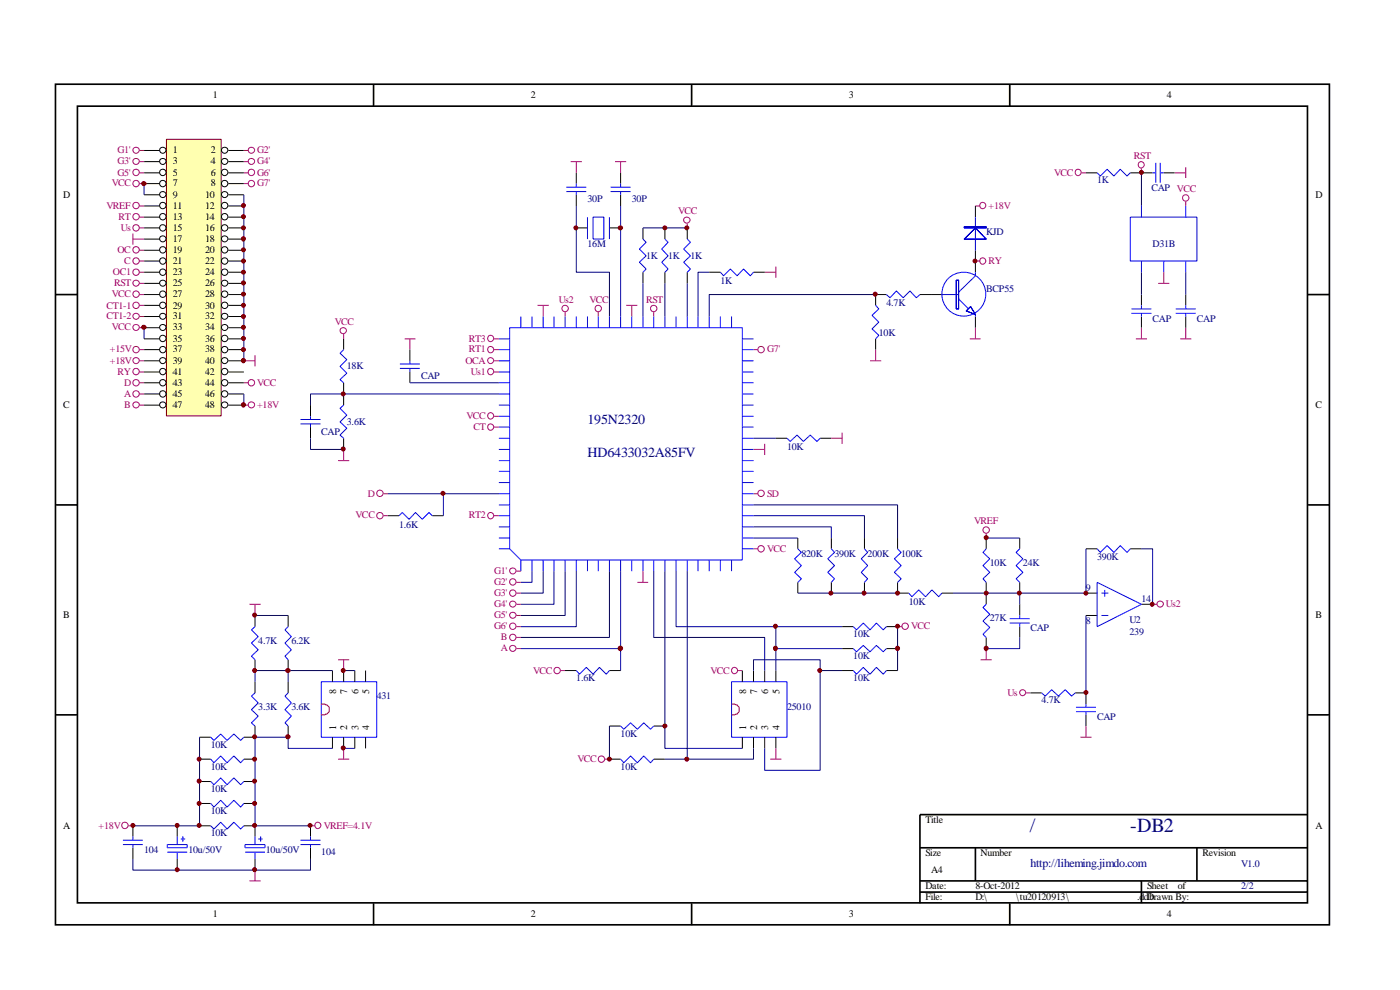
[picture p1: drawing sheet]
<svg xmlns="http://www.w3.org/2000/svg" width="297mm" height="210mm" viewBox="0 0 297 210" stroke-linecap="round" stroke-linejoin="round" font-family="sans-serif">
<g fill="none" stroke="#000" stroke-width=".35">
<path d="M11.8 17.9h270.2v178.3h-270.2zM79.2 17.9v4.6M146.7 17.9v4.6M214.2 17.9v4.6M16.4 22.5h261v169h-261zM11.8 62.5h4.6M277.5 62.5h4.6M11.8 107.1h4.6M277.5 107.1h4.6M11.8 151.6h4.6M277.5 151.6h4.6M195.2 179.8h82.3"/>
<path d="M206.9 179.8v7.1M253.9 179.8v7.1M277.5 172.8h-82.3v18.8M79.2 191.6v4.7M146.7 191.6v4.7M195.2 186.9h82.3M195.2 189.2h82.3M214.2 191.6v4.7M242.1 186.9v4.7"/>
</g>
<g fill="none" stroke="#00f" stroke-width=".21">
<path d="M120.1 39.7h4.3M122.3 38.9v.8M129.5 39.7h4.3M131.7 38.9v.8M232.7 36.7l.7 .6 1.5-1.4 1.4 1.4 1.4-1.4 1.4 1.4 .7-.6M244.5 36.7h.7M245.2 34.5v4.3M246.1 36.7h.8M246.1 34.5v4.3M120.1 40.6h4.3M122.3 40.6v.7M124.6 46.1v4.6"/>
<path d="M125.8 46.1h2.3v4.6h-2.3zM129.3 46.1v4.6M129.5 40.6h4.3M131.7 40.6v.7M136.4 50.7l.7 .7-1.5 1.4 1.5 1.5-1.5 1.3 1.5 1.5-.7 .6M141.1 50.7l.6 .7-1.3 1.4 1.3 1.5-1.3 1.3 1.3 1.5-.6 .6M145.8 50.7l.7 .7-1.5 1.4 1.5 1.5-1.5 1.3 1.5 1.5-.7 .6M152.8 57.7l.7 .8 1.4-1.4 1.5 1.4 1.3-1.4 1.5 1.4 .7-.8M206.9 57.7v.8l-3.5 3.5M206.9 46.1v7M239.8 46.1h14.1v9.3h-14.1zM242.1 43.7v2.4"/>
<path d="M242.1 55.4v2.3M246.9 55.4v2.3M251.5 43.7v2.4M251.5 55.4v2.3M72.9 74.2l-.8 .7 1.5 1.4-1.5 1.4 1.5 1.5-1.5 1.3 .8 .7M84.8 77.2h4.3M84.8 78.1h4.3M87 76.5v.7M87 78.1v.8M105.8 78.9h2.3M105.8 76.5h2.3M105.8 74.2h2.3"/>
<path d="M105.8 71.9h2.3M108.1 69.5h49.4v49.3h-47l-2.4-2.4zM110.5 67.1v2.4M112.9 67.1v2.4M115.2 67.1v2.4M117.5 67.1v2.4M119.9 67.1v2.4M122.3 67.1v2.4M124.6 67.1v2.4M126.9 67.1v2.4M129.3 67.1v2.4M131.7 67.1v2.4"/>
<path d="M134 67.1v2.4M136.4 67.1v2.4M138.7 67.1v2.4M141.1 67.1v2.4M143.4 67.1v2.4M145.8 67.1v2.4M148.1 67.1v2.4M150.5 67.1v2.4M152.8 67.1v2.4M155.2 67.1v2.4M157.5 78.9h2.4M157.5 76.5h2.4"/>
<path d="M157.5 74.2h2.4M157.5 71.9h2.4M185.8 64.8l.6 .7-1.4 1.4 1.4 1.4-1.4 1.5 1.4 1.3-.6 .8M188 62.5l.8 .7 1.4-1.5 1.4 1.5 1.4-1.5 1.4 1.5 .8-.7M199.8 62.5h3.6M203.4 63.4l2.1 2.1M206.9 66.7v.4M240 65.5h4.3M240 66.5h4.3M242.1 64.8v.7M242.1 66.5v.6M249.4 65.5h4.3"/>
<path d="M249.4 66.5h4.3M251.5 64.8v.7M251.5 66.5v.6M63.8 89h4.2M63.8 89.9h4.2M65.9 88.3v.7M65.9 89.9v.7M72.9 85.9l-.8 .7 1.5 1.5-1.5 1.4 1.5 1.3-1.5 1.5 .8 .7M105.8 100h2.3M105.8 97.7h2.3M105.8 95.3h2.3M105.8 93h2.3"/>
<path d="M105.8 90.6h2.3M105.8 88.3h2.3M105.8 85.9h2.3M105.8 83.6h2.3M105.8 81.2h2.3M157.5 100h2.4M157.5 97.7h2.4M157.5 95.3h2.4M157.5 93h2.4M157.5 90.6h2.4M157.5 88.3h2.4M157.5 85.9h2.4"/>
<path d="M157.5 83.6h2.4M157.5 81.2h2.4M167 93l.6 .6 1.5-1.3 1.3 1.3 1.5-1.3 1.4 1.3 .7-.6M84.7 109.4l.6-.7 1.5 1.5 1.3-1.5 1.5 1.5 1.4-1.5 .7 .7M105.8 116.4h2.3M105.8 114.1h2.3M105.8 111.8h2.3M105.8 109.4h2.3M105.8 107.1h2.3M105.8 104.7h2.3M105.8 102.4h2.3M110.5 118.8v2.4"/>
<path d="M112.9 118.8v2.4M115.2 118.8v2.4M117.5 118.8v2.4M119.9 118.8v2.4M122.3 118.8v2.4M124.6 118.8v2.4M126.9 118.8v2.4M129.3 118.8v2.4M131.7 118.8v2.4M134 118.8v2.4M136.4 118.8v2.4M138.7 118.8v2.4"/>
<path d="M141.1 118.8v2.4M143.4 118.8v2.4M145.8 118.8v2.4M148.1 118.8v2.4M150.5 118.8v2.4M152.8 118.8v2.4M155.2 118.8v2.4M157.5 116.4h2.4M157.5 114.1h2.4M157.5 111.8h2.4M157.5 109.4h2.4M157.5 107.1h2.4"/>
<path d="M157.5 104.7h2.4M157.5 102.4h2.4M169.2 116.4l.8 .8-1.4 1.3 1.4 1.5-1.4 1.4 1.4 1.4-.8 .7M176.4 116.4l.6 .8-1.4 1.3 1.4 1.5-1.4 1.4 1.4 1.4-.6 .7M183.4 116.4l.7 .8-1.4 1.3 1.4 1.5-1.4 1.4 1.4 1.4-.7 .7M190.4 116.4l.8 .8-1.5 1.3 1.5 1.5-1.5 1.4 1.5 1.4-.8 .7M209.2 116.4l-.7 .8 1.5 1.3-1.5 1.5 1.5 1.4-1.5 1.4 .7 .7M216.3 116.4l-.7 .8 1.4 1.3-1.4 1.5 1.4 1.4-1.4 1.4 .7 .7M232.7 116.4l.7 .8 1.5-1.5 1.4 1.5 1.4-1.5 1.4 1.5 .7-.8M54.1 132.9l-.8 .7 1.5 1.4-1.5 1.4 1.5 1.4-1.5 1.4 .8 .8M61.1 132.9l-.6 .7 1.3 1.4-1.3 1.4 1.3 1.4-1.3 1.4 .6 .8M181 132.9l.7 .7 1.4-1.4 1.5 1.4 1.3-1.4 1.5 1.4 .6-.7"/>
<path d="M181 137.6l.7 .7 1.4-1.4 1.5 1.4 1.3-1.4 1.5 1.4 .6-.7M192.8 125.8l.7 .8 1.4-1.5 1.4 1.5 1.4-1.5 1.4 1.5 .7-.8M209.2 128.2l-.7 .7 1.5 1.4-1.5 1.4 1.5 1.4-1.5 1.4 .7 .7M214.2 131.2h4.2M214.2 132.2h4.2M216.3 130.6v.6M216.3 132.2v.7M232.7 123.5l9.4 4.7-9.4 4.7zM233.7 130.6h1.4M233.7 125.8h1.4M234.4 125.1v1.5M44.7 156.4l.7 .7 1.4-1.4 1.4 1.4 1.4-1.4 1.5 1.4 .6-.7"/>
<path d="M54.1 147l-.8 .7 1.5 1.4-1.5 1.4 1.5 1.4-1.5 1.4 .8 .7M61.1 147l-.6 .7 1.3 1.4-1.3 1.4 1.3 1.4-1.3 1.4 .6 .7M68.2 144.6h11.7v11.8h-11.7zM122.3 142.2l.6 .8 1.5-1.4 1.4 1.4 1.4-1.4 1.4 1.4 .7-.8M131.7 154l.6 .7 1.5-1.4 1.4 1.4 1.4-1.4 1.4 1.4 .7-.7M155.2 144.6h11.8v11.8h-11.8zM181 142.2l.7 .8 1.4-1.4 1.5 1.4 1.3-1.4 1.5 1.4 .6-.8M221 147l.7 .7 1.4-1.4 1.4 1.4 1.5-1.4 1.3 1.4 .8-.7M228.3 150h4.2M228.3 151h4.2M230.4 149.4v.6M230.4 151v.6"/>
<path d="M26.1 178.2h4.2M26.1 179.2h4.2M28.2 177.5v.7M28.2 179.2v.6M35.5 179.2h4.2v.6h-4.2zM37.6 177.5v1.7M38.4 178h.9M38.8 177.5v1M44.7 161l.7 .8 1.4-1.4 1.4 1.4 1.4-1.4 1.5 1.4 .6-.8M44.7 165.8l.7 .7 1.4-1.5 1.4 1.5 1.4-1.5 1.5 1.5 .6-.7M44.7 170.4l.7 .8 1.4-1.4 1.4 1.4 1.4-1.4 1.5 1.4 .6-.8M44.7 175.2l.7 .7 1.4-1.5 1.4 1.5 1.4-1.5 1.5 1.5 .6-.7"/>
<path d="M52 179.2h4.2v.6h-4.2zM54.1 177.5v1.7M54.8 178h.9M55.3 177.5v1M63.8 178.2h4.2M63.8 179.2h4.2M65.9 177.5v.7M65.9 179.2v.6M131.7 161l.6 .8 1.5-1.4 1.4 1.4 1.4-1.4 1.4 1.4 .7-.8M35.5 180.8h4.2M37.6 180.8v1.4M52 180.8h4.2"/>
<path d="M54.1 180.8v1.4"/>
<circle cx="204.5" cy="62.4" r="4.7"/>
</g>
<g fill="none" stroke="#a1006a" stroke-width=".21">
<path d="M121.1 34.3h2.3M122.3 34.3v2.4M130.5 34.3h2.3M131.7 34.3v2.4M229.4 36.7h1M242.1 35.7v1M249.2 36.7h2.3M251.5 35.5v2.3M145.8 47.4v.9M162.2 57.7h2.4M164.6 56.6v2.3M206.9 43.7h1"/>
<path d="M206.9 55.4h1M246.9 57.7v2.4M251.5 42.8v.9M72.9 70.9v1M85.9 71.9h2.2M87 71.9v2.3M104.8 74.2h1M104.8 71.9h1M104.8 76.5h1M104.8 78.9h1M114 64.8h2.4M115.2 64.8v2.3"/>
<path d="M119.9 66.2v.9M126.9 66.2v.9M132.8 64.8h2.4M134 64.8v2.3M138.7 66.2v.9M159.9 74.2h.9M184.6 76.5h2.3M185.8 74.2v2.3M205.7 71.9h2.3M206.9 69.5v2.4M241 71.9h2.3M242.1 69.5v2.4"/>
<path d="M245.7 60.1h2.4M250.4 71.9h2.3M251.5 69.5v2.4M71.7 97.7h2.4M72.9 95.3v2.4M104.8 88.3h1M104.8 90.6h1M159.9 95.3h2.3M162.2 94.1v2.4M176.4 93h2.2M178.6 91.8v2.3M81.4 109.4h.9"/>
<path d="M81.4 104.7h.9M104.8 109.4h1M159.9 116.4h.9M159.9 104.7h.9M209.2 113.2v.9M52.9 128.2h2.4M54.1 128.2v2.4M71.7 140h2.4M72.9 140v2.2M109.6 123.5h.9M109.6 121.2h.9M109.6 125.8h.9"/>
<path d="M109.6 128.2h.9M109.6 130.6h.9M109.6 132.9h.9M109.6 135.2h.9M109.6 137.6h.9M135.2 123.5h2.3M136.4 121.2v2.3M190.4 132.9h.9M208 140h2.4M209.2 137.6v2.4M244.5 128.2h.9M72.9 158.7v2.3"/>
<path d="M119 142.2h.9M156.5 142.2h1M164.6 158.7v2.3M217.7 147h.9M229.2 156.4h2.4M230.4 154v2.4M27.3 175.2h.9M65.9 175.2h.9M71.7 161h2.4M128.4 161h.9M163.4 161h2.4M52.9 186.9h2.4"/>
<path d="M54.1 184.6v2.3"/>
<circle cx="228.7" cy="36.6" r=".66"/>
<circle cx="242.1" cy="34.9" r=".66"/>
<circle cx="145.7" cy="46.7" r=".66"/>
<circle cx="208.5" cy="43.6" r=".66"/>
<circle cx="208.5" cy="55.3" r=".66"/>
<circle cx="251.5" cy="42" r=".68"/>
<circle cx="72.8" cy="70.1" r=".66"/>
<circle cx="104.1" cy="78.8" r=".66"/>
<circle cx="104.1" cy="71.8" r=".66"/>
<circle cx="104.1" cy="74.1" r=".66"/>
<circle cx="104.1" cy="76.5" r=".64"/>
<circle cx="119.9" cy="65.4" r=".68"/>
<circle cx="126.9" cy="65.4" r=".68"/>
<circle cx="138.7" cy="65.4" r=".68"/>
<circle cx="161.5" cy="74.2" r=".68"/>
<circle cx="104.1" cy="88.2" r=".66"/>
<circle cx="104.1" cy="90.6" r=".66"/>
<circle cx="80.6" cy="104.6" r=".68"/>
<circle cx="80.6" cy="109.4" r=".68"/>
<circle cx="104.1" cy="109.4" r=".66"/>
<circle cx="161.5" cy="104.6" r=".68"/>
<circle cx="161.5" cy="116.4" r=".68"/>
<circle cx="209.2" cy="112.4" r=".68"/>
<circle cx="108.8" cy="123.4" r=".68"/>
<circle cx="108.8" cy="132.8" r=".68"/>
<circle cx="108.8" cy="135.2" r=".68"/>
<circle cx="108.8" cy="125.8" r=".68"/>
<circle cx="108.8" cy="137.5" r=".66"/>
<circle cx="108.8" cy="130.5" r=".66"/>
<circle cx="108.8" cy="128.1" r=".66"/>
<circle cx="108.8" cy="121.1" r=".66"/>
<circle cx="192" cy="132.8" r=".68"/>
<circle cx="246.1" cy="128.1" r=".66"/>
<circle cx="118.2" cy="142.2" r=".68"/>
<circle cx="155.8" cy="142.2" r=".66"/>
<circle cx="217" cy="146.9" r=".64"/>
<circle cx="26.5" cy="175.1" r=".68"/>
<circle cx="67.4" cy="175.1" r=".66"/>
<circle cx="127.6" cy="161" r=".68"/>
</g>
<g fill="none" stroke="#000" stroke-width=".21">
<path d="M122.3 36.7v2.2M131.7 36.7v2.2M230.4 36.7h2.3M239.8 36.7h4.7M246.9 36.7h2.3M122.3 48.3h2.3M122.3 41.3v2.4M129.3 48.3h2.4M131.7 41.3v2.4M136.4 48.3v2.4M136.4 57.7v2.4M141.1 48.3v2.4"/>
<path d="M141.1 57.7v2.4M145.8 48.3v2.4M145.8 57.7v2.4M150.5 57.7h2.3M159.9 57.7h2.3M206.9 43.7v2.4M206.9 53.1v4.6M72.9 71.9v2.3M87 74.2v2.3M87 78.9v2.3M185.8 71.9v2.3M188 62.5h-2.2v2.3"/>
<path d="M195.2 62.5h4.6M206.9 67.1v2.4M242.1 62.5v2.3M242.1 67.1v2.4M251.5 62.5v2.3M251.5 67.1v2.4M65.9 85.9v2.4M65.9 90.6v2.4M72.9 81.2v4.7M72.9 93v2.3M164.6 93h2.4M174 93h2.4"/>
<path d="M82.3 109.4h2.4M91.7 109.4h2.4M169.2 114.1v2.3M176.4 114.1v2.3M183.4 114.1v2.3M190.4 114.1v2.3M209.2 114.1v2.3M216.3 114.1v2.3M230.4 116.4h2.3M239.8 116.4h2.3M54.1 130.6v2.3M54.1 140v2.2"/>
<path d="M61.1 130.6v2.3M61.1 140v2.2M169.2 123.5v2.3M176.4 123.5v2.3M178.6 132.9h2.4M178.6 137.6h2.4M183.4 123.5v2.3M188 132.9h2.4M188 137.6h2.4M190.4 123.5v2.3h2.4M199.8 125.8h2.4M209.2 123.5v4.7"/>
<path d="M209.2 135.2v2.4M216.3 123.5v2.3M216.3 128.2v2.4M216.3 132.9v2.3M230.4 125.8h2.3M230.4 130.6h2.3M242.1 128.2h2.4M42.3 156.4h2.4M54.1 144.6v2.4M54.1 154v2.4h-2.4M61.1 144.6v2.4M61.1 154v2.4"/>
<path d="M70.5 142.2v2.4M70.5 156.4v2.3M72.9 142.2v2.4M72.9 156.4v2.3M75.3 142.2v2.4M75.3 156.4v2.3M77.6 142.2v2.4M77.6 156.4v2.3M119.9 142.2h2.4M129.3 142.2h2.4M129.3 154h2.4M138.7 154h2.4"/>
<path d="M157.5 142.2v2.4M157.5 156.4v2.3M159.9 142.2v2.4M159.9 156.4v2.3M162.2 142.2v2.4M162.2 156.4v2.3M164.6 142.2v2.4M164.6 156.4v2.3M178.6 142.2h2.4M188 142.2h2.4M218.6 147h2.4M228.1 147h2.3v2.4"/>
<path d="M230.4 151.6v2.4M28.2 175.2v2.3M28.2 179.8v2.4M37.6 175.2v2.3M42.3 161h2.4M42.3 165.8h2.4M42.3 170.4h2.4M42.3 175.2h2.4M51.7 161h2.4M51.7 175.2h2.4v2.3M51.7 165.8h2.4M51.7 170.4h2.4"/>
<path d="M65.9 175.2v2.3M65.9 179.8v2.4M129.3 161h2.4M138.7 161h2.4M37.6 182.2v2.4M54.1 182.2v2.4"/>
</g>
<g fill="none" stroke="#000080" stroke-width=".21">
<path d="M242.1 36.7v7M122.3 43.7v14h7v9.4M131.7 43.7v23.4M136.4 48.3h9.4M150.5 57.7h-2.4v9.4M242.1 57.7v4.8M251.5 57.7v4.8M136.4 60.1v7M141.1 60.1v7M145.8 60.1v7M185.8 62.5h-35.3v4.6M65.9 93v2.3h7"/>
<path d="M87 81.2h18.8M105.8 83.6h-39.9v2.3M159.9 93h4.7M82.3 104.7h23.5M94.1 104.7v4.7M159.9 111.8h16.5v2.3M159.9 109.4h23.5v4.7M159.9 107.1h30.5v7M159.9 114.1h9.3M209.2 114.1h7.1M230.4 116.4v9.4h-14.1M242.1 116.4h2.4v11.8"/>
<path d="M54.1 130.6h7M112.9 121.2v2.3h-2.4M115.2 121.2v4.6h-4.7M117.5 121.2v7h-7M119.9 121.2v9.4h-9.4M122.3 121.2v11.7h-11.8M129.3 121.2v14h-18.8M131.7 121.2v16.4h-21.2M131.7 137.6v4.6M138.7 121.2v14h23.5v7M141.1 121.2v37.5h16.4M143.4 121.2v11.7h21.2v9.3"/>
<path d="M145.8 121.2v39.8h14.1v-2.3M164.6 132.9h14M164.6 137.6h14M169.2 125.8h21.2M190.4 132.9v9.3M202.2 125.8h14.1v2.4M216.3 135.2v2.4h-7.1M230.4 130.6v16.4M42.3 156.4v18.8h-14.1M61.1 142.2v2.4M70.5 158.7h-9.4v-2.3h-7v18.8h11.8M70.5 142.2h-16.4v2.4"/>
<path d="M72.9 142.2h2.4M72.9 158.7h2.4M129.3 154v7M159.9 142.2v-2.2h14.1v23.4h-11.8v-4.7M174 142.2h4.6M141.1 161h4.7M28.2 182.2v2.4h37.7v-2.4"/>
</g>
<circle cx="131.6" cy="137.5" r=".48" fill="#800000" stroke="#800000" stroke-width=".21"/>
<path d="M68.2 149.4h.5a1.24 1.24 0 0 1 1.1 1.6l-.5 .5-.4 .1h-.7M155.2 149.4h.2a1.17 1.17 0 0 1 1.4 1.1 1.17 1.17 0 0 1-1.4 1.1h-.2" fill="none" stroke="#f00" stroke-width=".21"/>
<g fill="#800000" stroke="#800000" stroke-width=".21">
<circle cx="141.1" cy="154" r=".42"/>
<circle cx="190.4" cy="137.5" r=".45"/>
<circle cx="145.7" cy="161" r=".42"/>
<circle cx="164.5" cy="132.8" r=".42"/>
<circle cx="164.5" cy="137.5" r=".45"/>
<circle cx="173.9" cy="142.2" r=".42"/>
<circle cx="129.3" cy="161" r=".42"/>
<circle cx="190.4" cy="132.8" r=".42"/>
<circle cx="176.3" cy="125.8" r=".42"/>
<circle cx="183.3" cy="125.8" r=".42"/>
<circle cx="190.4" cy="125.8" r=".42"/>
<circle cx="206.8" cy="55.4" r=".42"/>
<circle cx="185.7" cy="62.4" r=".42"/>
<circle cx="131.6" cy="48.3" r=".45"/>
<circle cx="122.2" cy="48.3" r=".42"/>
<circle cx="145.7" cy="48.3" r=".42"/>
<circle cx="141.1" cy="48.3" r=".42"/>
<circle cx="94" cy="104.6" r=".42"/>
<circle cx="72.8" cy="83.6" r=".42"/>
<circle cx="72.8" cy="95.2" r=".42"/>
<circle cx="54" cy="142.2" r=".42"/>
<circle cx="54" cy="156.3" r=".42"/>
<circle cx="54" cy="175.1" r=".42"/>
<circle cx="54" cy="161" r=".42"/>
<circle cx="54" cy="165.7" r=".42"/>
<circle cx="54" cy="170.4" r=".42"/>
<circle cx="61.1" cy="156.3" r=".45"/>
<circle cx="61.1" cy="142.2" r=".45"/>
<circle cx="54" cy="130.5" r=".42"/>
<circle cx="42.2" cy="175.1" r=".42"/>
<circle cx="28.2" cy="175.1" r=".42"/>
<circle cx="42.2" cy="161" r=".42"/>
<circle cx="42.2" cy="165.7" r=".42"/>
<circle cx="42.2" cy="170.4" r=".42"/>
<circle cx="37.6" cy="175.1" r=".42"/>
<circle cx="37.6" cy="184.5" r=".42"/>
<circle cx="54" cy="184.5" r=".42"/>
<circle cx="72.8" cy="142.2" r=".42"/>
<circle cx="72.8" cy="158.7" r=".42"/>
<circle cx="242.1" cy="36.6" r=".42"/>
<circle cx="209.2" cy="114" r=".42"/>
<circle cx="209.2" cy="137.5" r=".45"/>
<circle cx="216.2" cy="125.8" r=".42"/>
<circle cx="230.4" cy="125.8" r=".42"/>
<circle cx="244.4" cy="128.2" r=".42"/>
<circle cx="230.4" cy="146.9" r=".42"/>
<circle cx="209.2" cy="125.8" r=".42"/>
</g>
<g fill="#00f" stroke="#00f" stroke-width=".21">
<path d="M202.9 59.4v6.1h.5v-6.1zM202.9 59.4v6.1h.5v-6.1z" fill-rule="evenodd"/>
<path d="M205 66l1.9 .7-1-1.7zM205 66l1.9 .7-1-1.7z" fill-rule="evenodd"/>
<path d="M204.6 48.1v.2h4.6v-.2zM204.6 48.1v.2h4.6v-.2z" fill-rule="evenodd"/>
<path d="M206.9 48.3l2.3 2.4h-4.6zM206.9 48.3l2.3 2.4h-4.6z" fill-rule="evenodd"/>
</g>
<path d="M35.4 29.6h11.4v58.5h-11.4z" fill="#ffffb0"/>
<path d="M35.3 29.5h11.6v58.7h-11.6z" fill="none" stroke="#800000" stroke-width=".21"/>
<g fill="none" stroke="#000" stroke-width=".21">
<path d="M30.6 31.9h3.3M30.6 34.3h3.3M30.6 36.7h3.3M30.6 38.9h3.3M48.4 31.9h3.3M48.4 34.3h3.3M48.4 36.7h3.3M48.4 38.9h3.3M30.6 41.3h3.3M30.6 43.7h3.3M30.6 46.1h3.3M30.6 48.3h3.3"/>
<path d="M30.6 50.7h3.3M30.6 53.1h3.3M30.6 55.4h3.3M30.6 57.7h3.3M48.4 41.3h3.3M48.4 43.7h3.3M48.4 46.1h3.3M48.4 48.3h3.3M48.4 50.7h3.3M48.4 53.1h3.3M48.4 55.4h3.3M48.4 57.7h3.3"/>
<path d="M30.6 60.1h3.3M30.6 62.5h3.3M30.6 64.8h3.3M30.6 67.1h3.3M30.6 69.5h3.3M30.6 71.9h3.3M30.6 74.2h3.3M30.6 76.5h3.3M30.6 78.9h3.3M48.4 60.1h3.3M48.4 62.5h3.3M48.4 64.8h3.3"/>
<path d="M48.4 67.1h3.3M48.4 69.5h3.3M48.4 71.9h3.3M48.4 74.2h3.3M48.4 76.5h3.3M48.4 78.9h3.3M30.6 81.2h3.3M30.6 83.6h3.3M30.6 85.9h3.3M48.4 81.2h3.3M48.4 83.6h3.3M48.4 85.9h3.3"/>
<circle cx="34.5" cy="38.9" r=".68"/>
<circle cx="34.5" cy="36.6" r=".68"/>
<circle cx="34.6" cy="31.9" r=".66"/>
<circle cx="34.6" cy="34.2" r=".66"/>
<circle cx="47.7" cy="38.9" r=".68"/>
<circle cx="47.7" cy="36.6" r=".68"/>
<circle cx="47.7" cy="31.9" r=".66"/>
<circle cx="47.7" cy="34.2" r=".66"/>
<circle cx="34.5" cy="48.3" r=".68"/>
<circle cx="34.5" cy="43.6" r=".68"/>
<circle cx="34.5" cy="46" r=".68"/>
<circle cx="34.5" cy="57.7" r=".68"/>
<circle cx="34.5" cy="53" r=".68"/>
<circle cx="34.5" cy="55.4" r=".68"/>
<circle cx="34.6" cy="41.3" r=".66"/>
<circle cx="34.6" cy="50.7" r=".66"/>
<circle cx="47.7" cy="46" r=".68"/>
<circle cx="47.7" cy="43.6" r=".68"/>
<circle cx="47.7" cy="48.3" r=".68"/>
<circle cx="47.7" cy="55.4" r=".68"/>
<circle cx="47.7" cy="57.7" r=".68"/>
<circle cx="47.7" cy="53" r=".68"/>
<circle cx="47.7" cy="41.3" r=".66"/>
<circle cx="47.7" cy="50.7" r=".66"/>
<circle cx="34.5" cy="78.8" r=".68"/>
<circle cx="34.5" cy="62.4" r=".68"/>
<circle cx="34.5" cy="64.8" r=".68"/>
<circle cx="34.5" cy="71.8" r=".68"/>
<circle cx="34.5" cy="74.2" r=".68"/>
<circle cx="34.6" cy="69.5" r=".66"/>
<circle cx="34.6" cy="67.1" r=".66"/>
<circle cx="34.6" cy="60.1" r=".66"/>
<circle cx="34.6" cy="76.5" r=".66"/>
<circle cx="47.7" cy="78.8" r=".68"/>
<circle cx="47.7" cy="62.4" r=".68"/>
<circle cx="47.7" cy="64.8" r=".68"/>
<circle cx="47.7" cy="71.8" r=".68"/>
<circle cx="47.7" cy="74.2" r=".68"/>
<circle cx="47.7" cy="69.5" r=".66"/>
<circle cx="47.7" cy="67.1" r=".66"/>
<circle cx="47.7" cy="60.1" r=".66"/>
<circle cx="47.7" cy="76.5" r=".66"/>
<circle cx="34.5" cy="81.2" r=".68"/>
<circle cx="34.5" cy="83.6" r=".68"/>
<circle cx="34.6" cy="85.9" r=".66"/>
<circle cx="47.7" cy="83.6" r=".68"/>
<circle cx="47.7" cy="81.2" r=".68"/>
<circle cx="47.7" cy="85.9" r=".66"/>
</g>
<g fill="none" stroke="#a1006a" stroke-width=".21">
<path d="M29.6 31.9h1M29.6 34.3h1M29.6 36.7h1M29.6 38.9h1M51.7 31.9h1M51.7 34.3h1M51.7 36.7h1M51.7 38.9h1M28.2 49.5v2.4M28.2 50.7h2.4M29.6 43.7h1M29.6 46.1h1"/>
<path d="M29.6 48.3h1M29.6 53.1h1M29.6 57.7h1M29.6 55.4h1M29.6 60.1h1M29.6 62.5h1M29.6 64.8h1M29.6 67.1h1M29.6 69.5h1M29.6 74.2h1M29.6 76.5h1M29.6 78.9h1"/>
<path d="M51.7 76.5h2.4M54.1 75.4v2.3M29.6 85.9h1M29.6 83.6h1M29.6 81.2h1M51.7 85.9h1M51.7 81.2h1"/>
<circle cx="28.9" cy="38.9" r=".68"/>
<circle cx="28.9" cy="36.6" r=".68"/>
<circle cx="28.9" cy="31.9" r=".66"/>
<circle cx="28.9" cy="34.2" r=".66"/>
<circle cx="53.3" cy="38.9" r=".68"/>
<circle cx="53.3" cy="36.6" r=".68"/>
<circle cx="53.4" cy="31.9" r=".66"/>
<circle cx="53.4" cy="34.2" r=".66"/>
<circle cx="28.9" cy="43.6" r=".68"/>
<circle cx="28.9" cy="48.3" r=".68"/>
<circle cx="28.9" cy="46" r=".68"/>
<circle cx="28.9" cy="53" r=".68"/>
<circle cx="28.9" cy="55.4" r=".68"/>
<circle cx="28.9" cy="57.7" r=".68"/>
<circle cx="28.9" cy="78.8" r=".68"/>
<circle cx="28.9" cy="62.4" r=".68"/>
<circle cx="28.9" cy="64.8" r=".68"/>
<circle cx="28.9" cy="74.2" r=".68"/>
<circle cx="28.9" cy="69.5" r=".66"/>
<circle cx="28.9" cy="67.1" r=".66"/>
<circle cx="28.9" cy="60.1" r=".66"/>
<circle cx="28.9" cy="76.5" r=".66"/>
<circle cx="28.9" cy="81.2" r=".68"/>
<circle cx="28.9" cy="83.6" r=".68"/>
<circle cx="28.9" cy="85.9" r=".66"/>
<circle cx="53.3" cy="81.2" r=".68"/>
<circle cx="53.4" cy="85.9" r=".66"/>
</g>
<path d="M30.6 38.9v2.4M51.7 41.3v35.2M30.6 69.5v2.4M51.7 83.6v2.3" fill="none" stroke="#000080" stroke-width=".21"/>
<circle cx="30.5" cy="38.9" r=".45" fill="#800000" stroke="#800000" stroke-width=".21"/>
<g fill="#800000" stroke="#800000" stroke-width=".21">
<circle cx="51.6" cy="43.6" r=".42"/>
<circle cx="51.6" cy="46" r=".42"/>
<circle cx="51.6" cy="48.3" r=".42"/>
<circle cx="51.6" cy="50.7" r=".45"/>
<circle cx="51.6" cy="53" r=".42"/>
<circle cx="51.6" cy="55.4" r=".42"/>
<circle cx="51.6" cy="57.7" r=".42"/>
<circle cx="51.6" cy="60" r=".42"/>
<circle cx="51.6" cy="62.4" r=".42"/>
<circle cx="51.6" cy="64.8" r=".42"/>
<circle cx="51.6" cy="67.1" r=".42"/>
<circle cx="30.5" cy="69.4" r=".45"/>
<circle cx="51.6" cy="69.4" r=".42"/>
<circle cx="51.6" cy="71.8" r=".42"/>
<circle cx="51.6" cy="74.2" r=".42"/>
<circle cx="51.6" cy="76.5" r=".45"/>
<circle cx="51.6" cy="85.9" r=".45"/>
<circle cx="65.8" cy="175.1" r=".42"/>
</g>
<g font-size="4.2" fill="#000080">
<text x="218.4" y="176.4">/</text>
<text x="239.8" y="176.4">-DB2</text>
</g>
<g font-size="3" fill="#000080">
<text x="124.6" y="90">195N2320</text>
<text x="124.6" y="97">HD6433032A85FV</text>
</g>
<text font-size="2.5" fill="#000080" x="218.6" y="183.9">http://liheming.jimdo.com</text>
<g font-size="2.1">
<text x="45.1" y="20.8">1</text>
<text x="112.6" y="20.8">2</text>
<text x="180.1" y="20.8">3</text>
<text x="247.6" y="20.8">4</text>
<text x="36.7" y="32.5">1</text>
<text x="36.7" y="34.9">3</text>
<text x="44.7" y="32.5">2</text>
<text x="44.7" y="34.9">4</text>
<text x="13.4" y="41.9">D</text>
<text x="36.7" y="37.3">5</text>
<text x="36.7" y="39.5">7</text>
<text x="36.7" y="41.9">9</text>
<text x="43.5" y="41.9">10</text>
<text x="44.7" y="37.3">6</text>
<text x="44.7" y="39.5">8</text>
<text x="279.1" y="41.9">D</text>
<text x="36.7" y="44.3">11</text>
<text x="36.7" y="46.7">13</text>
<text x="43.5" y="44.3">12</text>
<text x="43.5" y="46.7">14</text>
<text x="36.7" y="48.9">15</text>
<text x="36.7" y="51.3">17</text>
<text x="36.7" y="53.7">19</text>
<text x="43.5" y="48.9">16</text>
<text x="43.5" y="51.3">18</text>
<text x="43.5" y="53.7">20</text>
<text x="36.7" y="56">21</text>
<text x="36.7" y="58.3">23</text>
<text x="43.5" y="56">22</text>
<text x="43.5" y="58.3">24</text>
<text x="36.7" y="60.7">25</text>
<text x="36.7" y="63.1">27</text>
<text x="36.7" y="65.4">29</text>
<text x="43.5" y="60.7">26</text>
<text x="43.5" y="63.1">28</text>
<text x="43.5" y="65.4">30</text>
<text x="36.7" y="67.7">31</text>
<text x="36.7" y="70.1">33</text>
<text x="43.5" y="67.7">32</text>
<text x="43.5" y="70.1">34</text>
<text x="36.7" y="72.5">35</text>
<text x="36.7" y="74.8">37</text>
<text x="36.7" y="77.1">39</text>
<text x="43.5" y="72.5">36</text>
<text x="43.5" y="74.8">38</text>
<text x="43.5" y="77.1">40</text>
<text x="36.7" y="79.5">41</text>
<text x="36.7" y="81.9">43</text>
<text x="43.5" y="79.5">42</text>
<text x="43.5" y="81.9">44</text>
<text x="13.4" y="86.5">C</text>
<text x="36.7" y="84.2">45</text>
<text x="36.7" y="86.5">47</text>
<text x="43.5" y="84.2">46</text>
<text x="43.5" y="86.5">48</text>
<text x="279.1" y="86.5">C</text>
<text x="13.4" y="131.1">B</text>
<text x="279.1" y="131.1">B</text>
<text x="71.3" y="147.2" transform="rotate(-90 71.3 147.2)">8</text>
<text x="73.7" y="147.2" transform="rotate(-90 73.7 147.2)">7</text>
<text x="76" y="147.2" transform="rotate(-90 76 147.2)">6</text>
<text x="78.3" y="147.2" transform="rotate(-90 78.3 147.2)">5</text>
<text x="158.3" y="147.2" transform="rotate(-90 158.3 147.2)">8</text>
<text x="160.6" y="147.2" transform="rotate(-90 160.6 147.2)">7</text>
<text x="163" y="147.2" transform="rotate(-90 163 147.2)">6</text>
<text x="165.4" y="147.2" transform="rotate(-90 165.4 147.2)">5</text>
<text x="71.3" y="154.9" transform="rotate(-90 71.3 154.9)">1</text>
<text x="73.7" y="154.9" transform="rotate(-90 73.7 154.9)">2</text>
<text x="76" y="154.9" transform="rotate(-90 76 154.9)">3</text>
<text x="78.3" y="154.9" transform="rotate(-90 78.3 154.9)">4</text>
<text x="158.3" y="154.9" transform="rotate(-90 158.3 154.9)">1</text>
<text x="160.6" y="154.9" transform="rotate(-90 160.6 154.9)">2</text>
<text x="163" y="154.9" transform="rotate(-90 163 154.9)">3</text>
<text x="165.4" y="154.9" transform="rotate(-90 165.4 154.9)">4</text>
<text x="13.4" y="175.8">A</text>
<text x="196.3" y="174.6">Title</text>
<text x="279.1" y="175.8">A</text>
<text x="196.3" y="181.6">Size</text>
<text x="197.5" y="185.2">A4</text>
<text x="208" y="181.6">Number</text>
<text x="255.1" y="181.6">Revision</text>
<text x="196.3" y="188.6">Date:</text>
<text x="196.3" y="191">File:</text>
<text x="206.9" y="188.6">8-Oct-2012</text>
<text x="206.9" y="191">D:\</text>
<text x="215.6" y="191">\tu20120913\</text>
<text x="241.2" y="191">.ddDrawn By:</text>
<text x="243.3" y="188.6">Sheet</text>
<text x="243.8" y="191">b</text>
<text x="249.9" y="188.6">of</text>
<text x="45.1" y="194.6">1</text>
<text x="112.6" y="194.6">2</text>
<text x="180.1" y="194.6">3</text>
<text x="247.6" y="194.6">4</text>
</g>
<g font-size="2.1" fill="#a1006a">
<text x="24.9" y="32.5">G1'</text>
<text x="24.9" y="34.9">G3'</text>
<text x="54.5" y="32.5">G2'</text>
<text x="54.5" y="34.9">G4'</text>
<text x="240.5" y="33.7">RST</text>
<text x="23.7" y="39.5">VCC</text>
<text x="24.9" y="37.3">G5'</text>
<text x="54.5" y="37.3">G6'</text>
<text x="54.5" y="39.5">G7'</text>
<text x="223.6" y="37.3">VCC</text>
<text x="22.6" y="44.3">VREF</text>
<text x="25.1" y="46.7">RT</text>
<text x="143.8" y="45.5">VCC</text>
<text x="209.7" y="44.3">+18V</text>
<text x="24.9" y="53.7">OC</text>
<text x="25.7" y="48.9">Us</text>
<text x="24" y="58.3">OC1</text>
<text x="26.3" y="56">C</text>
<text x="209.7" y="56">RY</text>
<text x="22.6" y="65.4">CT1-1</text>
<text x="23.7" y="63.1">VCC</text>
<text x="24.2" y="60.7">RST</text>
<text x="118.5" y="64.3">Us2</text>
<text x="125.1" y="64.3">VCC</text>
<text x="137.1" y="64.3">RST</text>
<text x="22.6" y="67.7">CT1-2</text>
<text x="23.7" y="70.1">VCC</text>
<text x="71" y="68.9">VCC</text>
<text x="23.3" y="74.8">+15V</text>
<text x="23.3" y="77.1">+18V</text>
<text x="98.7" y="77.1">OCA</text>
<text x="99.5" y="72.5">RT3</text>
<text x="99.5" y="74.8">RT1</text>
<text x="162.7" y="74.8">G7'</text>
<text x="24.9" y="79.5">RY</text>
<text x="26.3" y="81.9">D</text>
<text x="54.5" y="81.9">VCC</text>
<text x="99.9" y="79.5">Us1</text>
<text x="26.3" y="84.2">A</text>
<text x="26.3" y="86.5">B</text>
<text x="54.5" y="86.5">+18V</text>
<text x="99" y="88.9">VCC</text>
<text x="100.4" y="91.3">CT</text>
<text x="78.1" y="105.3">D</text>
<text x="162.7" y="105.3">SD</text>
<text x="75.4" y="110">VCC</text>
<text x="99.5" y="110">RT2</text>
<text x="206.7" y="111.2">VREF</text>
<text x="162.7" y="117.1">VCC</text>
<text x="104.8" y="121.8">G1'</text>
<text x="104.8" y="124.1">G2'</text>
<text x="104.8" y="126.5">G3'</text>
<text x="104.8" y="128.8">G4'</text>
<text x="104.8" y="131.1">G5'</text>
<text x="247.3" y="128.8">Us2</text>
<text x="104.8" y="133.5">G6'</text>
<text x="106.3" y="135.8">B</text>
<text x="193.3" y="133.5">VCC</text>
<text x="106.3" y="138.2">A</text>
<text x="113.1" y="142.9">VCC</text>
<text x="150.7" y="142.9">VCC</text>
<text x="213.7" y="147.6">Us</text>
<text x="122.5" y="161.6">VCC</text>
<text x="20.9" y="175.8">+18V</text>
<text x="68.7" y="175.8">VREF=4.1V</text>
</g>
<g font-size="2.1" fill="#000080">
<text x="232.7" y="38.9">1K</text>
<text x="244.3" y="40.6">CAP VCC</text>
<text x="124.6" y="42.8">30P</text>
<text x="134" y="42.8">30P</text>
<text x="124.6" y="52.5">16M</text>
<text x="209.2" y="49.9">KJD</text>
<text x="244.5" y="52.5">D31B</text>
<text x="137.1" y="54.9">1K</text>
<text x="141.7" y="54.9">1K</text>
<text x="146.5" y="54.9">1K</text>
<text x="152.8" y="60.3">1K</text>
<text x="188" y="64.9">4.7K</text>
<text x="209.2" y="61.9">BCP55</text>
<text x="186.4" y="71.3">10K</text>
<text x="244.5" y="68.2">CAP</text>
<text x="253.9" y="68.2">CAP</text>
<text x="73.6" y="78.3">18K</text>
<text x="89.3" y="80.4">CAP</text>
<text x="68.2" y="92.2">CAP</text>
<text x="73.6" y="90.1">3.6K</text>
<text x="167" y="95.4">10K</text>
<text x="84.7" y="111.9">1.6K</text>
<text x="170" y="118.2">820K</text>
<text x="177" y="118.2">390K</text>
<text x="184.1" y="118.2">200K</text>
<text x="191.2" y="118.2">100K</text>
<text x="232.7" y="118.7">390K</text>
<text x="210" y="120.1">10K</text>
<text x="217" y="120.1">24K</text>
<text x="230.4" y="125.3">9</text>
<text x="192.8" y="128.4">10K</text>
<text x="210" y="131.8">27K</text>
<text x="242.1" y="127.6">14</text>
<text x="54.8" y="136.6">4.7K</text>
<text x="61.8" y="136.6">6.2K</text>
<text x="181" y="135.1">10K</text>
<text x="218.6" y="133.9">CAP</text>
<text x="230.4" y="132.3">8</text>
<text x="239.6" y="132.1">U2</text>
<text x="239.6" y="134.7">239</text>
<text x="181" y="139.9">10K</text>
<text x="79.9" y="148.3">431</text>
<text x="122.3" y="144.5">1.6K</text>
<text x="181" y="144.5">10K</text>
<text x="221" y="149.2">4.7K</text>
<text x="54.8" y="150.6">3.3K</text>
<text x="61.8" y="150.6">3.6K</text>
<text x="167" y="150.6">25010</text>
<text x="232.7" y="152.7">CAP</text>
<text x="44.7" y="158.6">10K</text>
<text x="131.7" y="156.3">10K</text>
<text x="44.7" y="163.3">10K</text>
<text x="44.7" y="168">10K</text>
<text x="131.7" y="163.3">10K</text>
<text x="44.7" y="172.7">10K</text>
<text x="44.7" y="177.4">10K</text>
<text x="30.6" y="180.9">104</text>
<text x="40" y="180.9">10u/50V</text>
<text x="56.4" y="180.9">10u/50V</text>
<text x="68.2" y="181.4">104</text>
<text x="263.3" y="184">V1.0</text>
<text x="263.3" y="188.6">2/2</text>
</g>
</svg>
